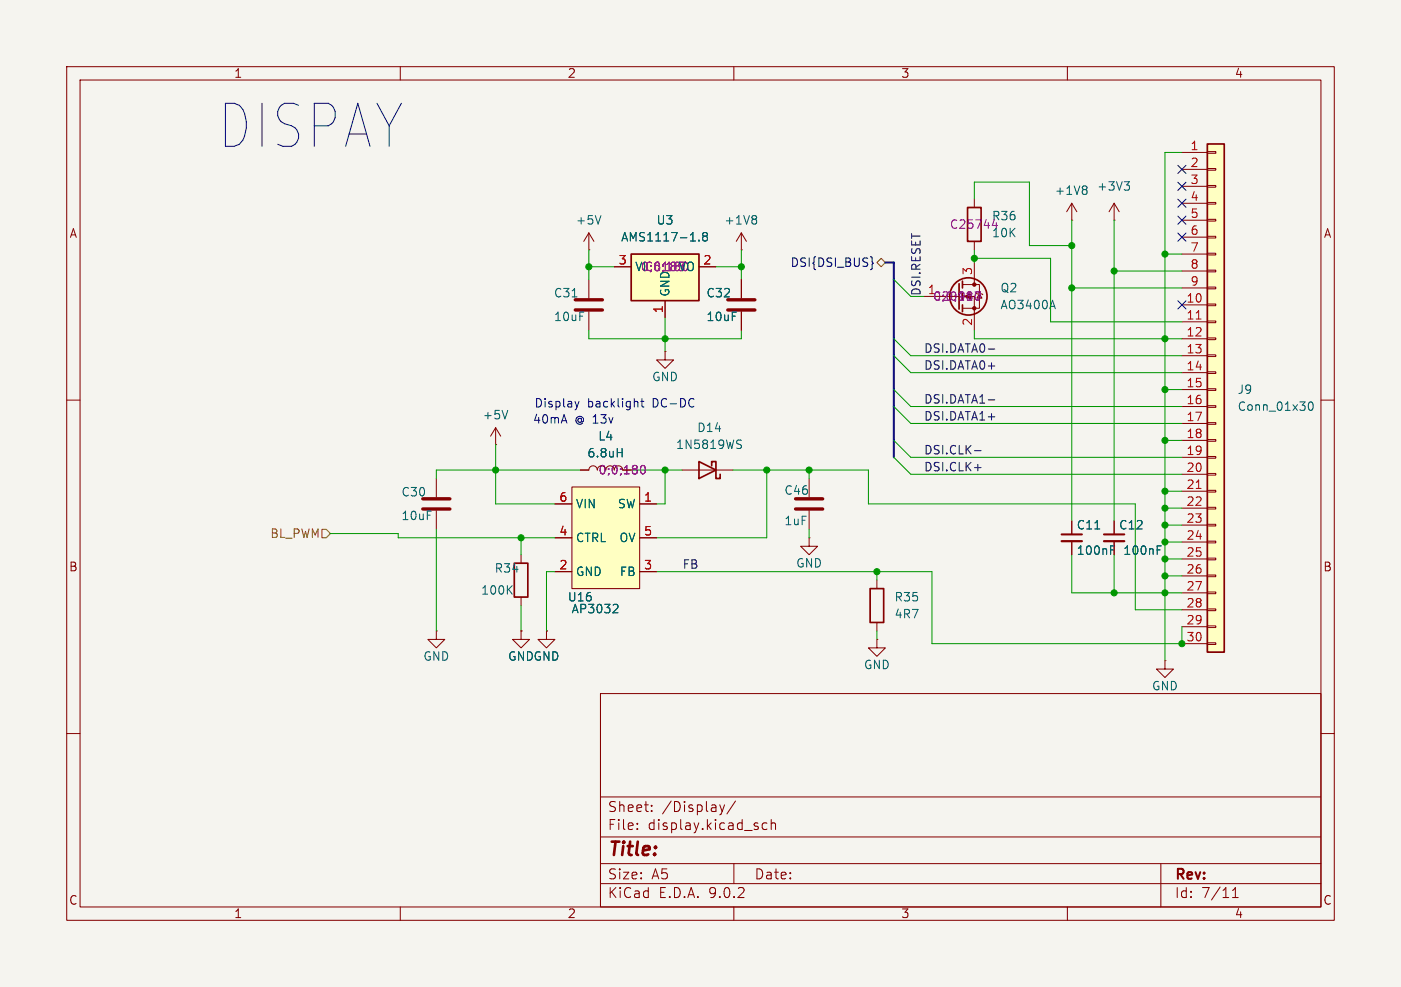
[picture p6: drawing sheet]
<svg xmlns="http://www.w3.org/2000/svg" width="210mm" height="148mm" viewBox="0 0 210 148" stroke-linecap="round" stroke-linejoin="round" font-family="sans-serif">
<path d="M0 0h210v148h-210z" fill="#f5f4ef" stroke="#f5f4ef" stroke-width=".15"/>
<g fill="none" stroke="#840000" stroke-width=".15">
<path d="M10 10h190v128h-190zM12 12h186v124h-186zM60 10v2M110 10v2M160 10v2M88.3 37.5h.1M88.3 34.9v2.6M88.3 34.9l-.8 1.3M88.3 34.9l.7 1.3M88.3 41.9v2.8M88.3 46.7v2.8M99.7 52.7v1.3h1.3l-1.3 1.2-1.3-1.2h1.3"/>
<path d="M99.7 52.7h.1M10 60h2M74.3 66.7h.1M74.3 64.1l-.8 1.3M74.3 64.1l.8 1.3M74.3 64.1v2.6M102.2 70.5h7.7M121.3 71.8v2.7M121.3 76.6v2.8M160.7 78.1v2M167 78.1v2M198 60h2"/>
<path d="M65.4 94.6v1.3h1.3l-1.3 1.3-1.3-1.3h1.3M65.4 94.6h.1M81.9 94.6v1.3h1.3l-1.3 1.3-1.3-1.3h1.3M81.9 94.6h.1M121.3 80.6v1.3h1.3l-1.3 1.3-1.3-1.3h1.3M121.3 80.6h.1M131.4 95.9v1.3h1.3l-1.3 1.2-1.2-1.2h1.2M131.4 95.9h.1M131.4 87v1.3M131.4 93.3v1.3M160.7 81.2v2M167 81.2v2"/>
<path d="M174.6 99.1v1.2h1.3l-1.3 1.3-1.2-1.3h1.2M174.6 99.1h.1M10 110h2M90 104h108v32h-108zM90 119.5h108M198 110h2M60 136v2M90 132.5h108M90 129.5h108M90 125.5h108M95.5 124.2v.2M95.5 123.5v.1"/>
<path d="M97.7 121.5v.2M97.7 120.8v.1M107.9 120.7l.4 1M108.3 121.7l-.2 .3-.2 .2M108.6 120.7l-.3 1M110 136v2M110 129.5v3M110.3 120.1l-1.3 1.9M115 123.5l-.5-.1-.2 .3v.4l.1 .2h.6M115.6 123.5a.37 .37 0 0 1 .7 .1v.8M115.6 122.9v1.5M160 136v2"/>
<path d="M174 129.5v6.5M184.8 134.6h.8M184.8 133.5l.4-.4v1.5"/>
</g>
<path d="M159.1 80.1h3.1M165.5 80.1h3" fill="none" stroke="#840000" stroke-width=".3"/>
<path d="M159.1 81.2h3.1M165.5 81.2h3" fill="none" stroke="#840000" stroke-width=".33"/>
<path d="M90.1 32.3l-.4 1.3M85.8 44.5h.7M76.1 61.5l-.4 1.3M110.7 66.6l.3 .1 .1 .3-.2 .3h-.3M110.7 66h.4M164.1 79.3h.7M166.5 82.5h.4M166.5 81.9h.6M173.5 82.5h.4M173.5 81.9h.6" fill="none" stroke="#006464" stroke-width=".15"/>
<path d="M86.2 45h4.1M86.2 46.5h4.1M119.3 74.8h4M119.3 76.3h4" fill="none" stroke="#840000" stroke-width=".51"/>
<path d="M104.8 69.2l2.5 1.3-2.5 1.3zM106.7 69.9v-.7h.6v2.6h.6v-.7M130.4 88.3h2.1v5h-2.1z" fill="none" stroke="#840000" stroke-width=".25"/>
<path d="M181 21.6h2.5v76.2h-2.5z" fill="#ffffc2"/>
<g fill="none" stroke="#840000" stroke-width=".25">
<path d="M145 31.1h2.1v5.1h-2.1zM181 21.6h2.5v76.2h-2.5zM143.8 42.5v3.9M144.3 42.2v1M144.3 45.7v1"/>
<circle cx="145.2" cy="44.4" r="2.79"/>
</g>
<g fill="none" stroke="#840000" stroke-width=".15">
<path d="M146 29.8v1.3M146 36.2v1.3M146 39.4v3.3M177.2 22.9h3.8M177.2 25.4h3.8M177.2 27.9h3.8M177.2 30.5h3.8M177.2 33h3.8M177.2 35.6h3.8M177.2 38.1h3.8M181 22.7h1.2v.3h-1.2zM181 25.3h1.2v.2h-1.2z"/>
<path d="M181 27.8h1.2v.3h-1.2zM181 30.4h1.2v.2h-1.2zM181 32.9h1.2v.2h-1.2zM181 35.4h1.2v.3h-1.2zM181 38h1.2v.2h-1.2zM138.4 44.5h2.6M144.3 42.7h2.5v3.5h-2.5M144.3 44.5h1.7v5M146.3 43.9l.1 .2h.8l.1 .1M146.8 44.1l.4 .6h-.8zM177.2 40.6h3.8M177.2 43.2h3.8"/>
<path d="M177.2 45.7h3.8M177.2 48.3h3.8M177.2 50.8h3.8M177.2 53.3h3.8M177.2 55.9h3.8M177.2 58.4h3.8M181 40.5h1.2v.3h-1.2zM181 43.1h1.2v.2h-1.2zM181 45.6h1.2v.2h-1.2zM181 48.1h1.2v.3h-1.2zM181 50.7h1.2v.2h-1.2zM181 53.2h1.2v.3h-1.2z"/>
<path d="M181 55.8h1.2v.2h-1.2zM181 58.3h1.2v.2h-1.2zM177.2 61h3.8M177.2 63.5h3.8M177.2 66h3.8M177.2 68.6h3.8M177.2 71.1h3.8M177.2 73.7h3.8M177.2 76.2h3.8M177.2 78.7h3.8M181 60.8h1.2v.3h-1.2zM181 63.4h1.2v.2h-1.2z"/>
<path d="M181 65.9h1.2v.3h-1.2zM181 68.5h1.2v.2h-1.2zM181 71h1.2v.2h-1.2zM181 73.5h1.2v.3h-1.2zM181 76.1h1.2v.2h-1.2zM181 78.6h1.2v.3h-1.2zM177.2 81.3h3.8M177.2 83.8h3.8M177.2 86.4h3.8M177.2 88.9h3.8M177.2 91.4h3.8M177.2 94h3.8"/>
<path d="M177.2 96.5h3.8M181 81.2h1.2v.2h-1.2zM181 83.7h1.2v.2h-1.2zM181 86.2h1.2v.3h-1.2zM181 88.8h1.2v.2h-1.2zM181 91.3h1.2v.3h-1.2zM181 93.9h1.2v.2h-1.2zM181 96.4h1.2v.2h-1.2z"/>
</g>
<path d="M179.3 47.8h.7M179.3 73.2h.7" fill="none" stroke="#a90000" stroke-width=".15"/>
<path d="M157.8 45l.4 1.3M196.2 60.4l.2-.1a.69 .69 0 0 1 .5 .5 .69 .69 0 0 1-.2 .7h-.2a.69 .69 0 0 1-.3-1.1z" fill="none" stroke="#006464" stroke-width=".15"/>
<g fill="#840000" stroke="#840000" stroke-width=".15">
<circle cx="146" cy="42.7" r=".25"/>
<circle cx="146" cy="46.2" r=".25"/>
</g>
<path d="M149.3 33.4v.8M146.1 43.8h.9l-.6 1.2M146.6 43.8a.79 .79 0 0 1 0 1.2h-.1" fill="none" stroke="#840084" stroke-width=".15"/>
<path d="M94.6 38.1h10.2v7h-10.2z" fill="#ffffc2"/>
<path d="M94.6 38.1h10.2v7h-10.2z" fill="none" stroke="#840000" stroke-width=".25"/>
<g fill="none" stroke="#840000" stroke-width=".15">
<path d="M111.1 37.5h.1M111.1 34.9l-.7 1.3M111.1 34.9l.8 1.3M111.1 34.9v2.6M160.7 33h.1M160.7 30.5l-.8 1.3M160.7 30.5l.7 1.3M160.7 30.5v2.5M167 33h.1M167 30.5l-.8 1.3M167 30.5l.8 1.3M167 30.5v2.5"/>
<path d="M92.1 40h2.5M99.7 45.1v2.5M104.8 40h2.5M111.1 41.9v2.8M111.1 46.7v2.8M65.4 71.8v2.7M65.4 76.6v2.8M78.1 94.6v1.3h1.3l-1.3 1.3-1.3-1.3h1.3M78.1 94.6h.1"/>
</g>
<path d="M104.8 36v.1M105.6 35.4l-.3 .3 .1 .3 .2 .1h.3l.1-.2v-.2l-.2-.3M105.6 35.4l-.3-.2 .3-.3h.2l.2 .2-.2 .3M105.6 35.4h.2M113.2 32.3l.2 .3-.2 .3 .2 .2v.3l-.2 .2M162.7 27.9l.3 .2-.3 .3 .3 .3v.2l-.3 .3M168.5 27.2h.8l-.4 .5M169.1 27.7l.2 .3v.3l-.2 .2" fill="none" stroke="#006464" stroke-width=".15"/>
<path d="M109.1 45h4.1M109.1 46.5h4.1M63.4 74.8h4M63.4 76.3h4" fill="none" stroke="#840000" stroke-width=".51"/>
<path d="M85.7 73h10.2v15.3h-10.2z" fill="#ffffc2"/>
<g fill="none" stroke="#840000" stroke-width=".15">
<path d="M92.1 40h2.5M99.7 45.1v2.5M104.8 40h2.5M111.1 41.9v2.8M111.1 46.7v2.8M83.2 75.6h2.5M85.7 73h10.2v15.3h-10.2zM87 70.5h1.3a.64 .64 0 0 1 .6-.6 .64 .64 0 0 1 .6 .6M95.9 75.6h2.5M160.7 78.1v2M167 78.1v2M78.1 94.6h.1"/>
<path d="M78.1 83.2v1.3M78.1 89.5v1.3M81.9 94.6h.1M83.2 80.6h2.5M83.2 85.7h2.5M95.9 80.6h2.5M95.9 85.7h2.5M160.7 81.2v2M167 81.2v2"/>
</g>
<g fill="none" stroke="#006464" stroke-width=".15">
<path d="M104.8 36v.1M105.6 35.4l-.3 .3 .1 .3 .2 .1h.3l.1-.2v-.2l-.2-.3M105.6 35.4l-.3-.2 .3-.3h.2l.2 .2-.2 .3M105.6 35.4h.2M92.5 67.9h.8M93.3 67.3v1.2M164.1 79.3h.7M76.2 88.4l.6 .7M76.8 87.8l-.7 .8M92.4 90.6l.2 .3v.3l-.7 .7h.7M166.5 82.5h.4M166.5 81.9h.6"/>
<path d="M173.5 82.5h.4M173.5 81.9h.6"/>
</g>
<path d="M96.1 70l.2-.2a.69 .69 0 0 1 .5 .5 .69 .69 0 0 1-.2 .7l-.3 .1-.2-.3" fill="none" stroke="#840084" stroke-width=".15"/>
<path d="M77.1 84.5h2v5h-2z" fill="none" stroke="#840000" stroke-width=".25"/>
<g fill="none" stroke="#000084" stroke-width=".15">
<path d="M130.5 38.5l.2 .2v.6l.2 .2-.2 .1v.7l-.2 .1M176.6 32.4l1.2 1.2M176.6 27.3l1.2 1.2M176.6 24.8l1.2 1.2M176.6 35l1.2 1.2M176.6 29.9l1.2 1.2M177.8 32.4l-1.2 1.2M177.8 27.3l-1.2 1.2M177.8 24.8l-1.2 1.2M177.8 35l-1.2 1.2M177.8 29.9l-1.2 1.2M176.6 45.1l1.2 1.2"/>
<path d="M177.8 45.1l-1.2 1.2"/>
</g>
<path d="M131.4 39.4l.7-.7 .6 .7-.6 .6zM48.3 79.4h.6l.6 .6-.6 .6h-.6z" fill="none" stroke="#725600" stroke-width=".15"/>
<path d="M148.1 60h1M148.1 52.3h1M146.1 67.6h1M146.1 70.1h1" fill="none" stroke="#0f0f0f" stroke-width=".15"/>
<path d="M132.7 39.4h1.3v29.2" fill="none" stroke="#000084" stroke-width=".3"/>
<g fill="none" stroke="#009600" stroke-width=".15">
<path d="M88.3 37.5v4.4M111.1 37.5v4.4M146 29.8v-2.5h8.3v9.5h6.4M146 37.5v1.9M146 38.7h11.5v9.6h19.7M160.7 33v45.1M167 33v45.1M174.6 38.1h2.6M177.2 22.9h-2.6v76.2M88.3 49.5v1.3h22.8v-1.3M88.3 40h3.8M99.7 47.6v5.1"/>
<path d="M107.3 40h3.8M134 53.3l2.5 2.6h40.7M134 58.4l2.5 2.6h40.7M134 50.8l2.5 2.5h40.7M134 41.9l2.5 2.6M146 49.5v1.3h31.2M160.7 43.2h16.5M167 40.6h10.2M174.6 58.4h2.6M65.4 79.4v15.2M74.3 66.7v8.9h8.9M87 70.5h-21.6v1.3"/>
<path d="M94.6 70.5h7.6M99.7 70.5v5.1h-1.3M109.9 70.5h20.3v5.1h40v15.8h7M114.9 70.5v10.1h-16.5M121.3 70.5v1.3M121.3 79.4v1.2M134 66l2.5 2.6h40.7M134 61l2.5 2.5h40.7M134 68.6l2.5 2.5h40.7M174.6 66h2.6M174.6 73.7h2.6M174.6 76.2h2.6"/>
<path d="M174.6 78.7h2.6M49.5 80h10.2v.6h23.5M78.1 80.6v2.6M78.1 90.8v3.8M83.2 85.7h-1.3v8.9M98.4 85.7h41.3v10.8h37.5v-2.5M131.4 85.7v1.3M131.4 94.6v1.3M160.7 83.2v5.7h16.5M167 83.2v5.7M174.6 86.4h2.6M174.6 81.3h2.6"/>
<path d="M174.6 83.8h2.6"/>
</g>
<path d="M96.2 59.8v1.1l.3 .1M86.2 60.2l.3 .8M86.5 61l-.1 .3M86.8 60.2l-.3 .8M95.6 60.2v.8M96 60.2h.5" fill="none" stroke="#0000c2" stroke-width=".15"/>
<g fill="#009600" stroke="#009600" stroke-width=".15">
<circle cx="78.1" cy="80.6" r=".46"/>
<circle cx="99.7" cy="70.5" r=".46"/>
<circle cx="99.7" cy="50.8" r=".46"/>
<circle cx="74.3" cy="70.5" r=".46"/>
<circle cx="174.6" cy="78.7" r=".46"/>
<circle cx="174.6" cy="76.2" r=".46"/>
<circle cx="174.6" cy="86.4" r=".46"/>
<circle cx="174.6" cy="88.9" r=".46"/>
<circle cx="174.6" cy="83.8" r=".46"/>
<circle cx="174.6" cy="81.3" r=".46"/>
<circle cx="177.2" cy="96.5" r=".46"/>
<circle cx="174.6" cy="50.8" r=".46"/>
<circle cx="174.6" cy="38.1" r=".46"/>
<circle cx="111.1" cy="40" r=".46"/>
<circle cx="146" cy="38.7" r=".46"/>
<circle cx="167" cy="40.6" r=".46"/>
<circle cx="160.7" cy="43.2" r=".46"/>
<circle cx="160.7" cy="36.8" r=".46"/>
<circle cx="88.3" cy="40" r=".46"/>
<circle cx="167" cy="88.9" r=".46"/>
<circle cx="174.6" cy="73.7" r=".46"/>
<circle cx="121.3" cy="70.5" r=".46"/>
<circle cx="114.9" cy="70.5" r=".46"/>
<circle cx="131.4" cy="85.7" r=".46"/>
<circle cx="174.6" cy="66" r=".46"/>
<circle cx="174.6" cy="58.4" r=".46"/>
</g>
<text font-size="9" fill="#0000c2" x="32.4" y="22.7">DISPAY</text>
<text font-size="2.8" fill="#840000" x="91" y="128.9">Title:</text>
<g font-size="2.1" fill="#840000">
<text x="91" y="124.7">File:</text>
<text x="91" y="122">Sheet:</text>
<text x="97.1" y="124.7">display.kicad_sch</text>
<text x="99.2" y="122">/Display/</text>
<text x="91" y="134.9">KiCad</text>
<text x="91" y="132.1">Size:</text>
<text x="97.7" y="132.1">A5</text>
<text x="98.7" y="134.9">E.D.A.</text>
<text x="106.3" y="134.9">9.0.2</text>
<text x="113" y="132.1">Date:</text>
<text x="176" y="132.3">Rev:</text>
<text x="176" y="134.9">Id:</text>
<text x="180.1" y="134.9">7/11</text>
</g>
<g font-size="1.8" fill="#840000">
<text x="35" y="11.9">1</text>
<text x="85" y="11.9">2</text>
<text x="135" y="11.9">3</text>
<text x="185" y="11.9">4</text>
<text x="10.3" y="35.9">A</text>
<text x="198.4" y="35.9">A</text>
<text x="89.6" y="71.3">0;0;180</text>
<text x="10.3" y="85.9">B</text>
<text x="198.3" y="85.9">B</text>
<text x="10.3" y="135.9">C</text>
<text x="35" y="137.9">1</text>
<text x="85" y="137.9">2</text>
<text x="135" y="137.9">3</text>
<text x="185" y="137.9">4</text>
<text x="198.3" y="135.9">C</text>
</g>
<g font-size="1.8" fill="#a90000">
<text x="178.4" y="22.6">1</text>
<text x="178.4" y="25.1">2</text>
<text x="178.4" y="27.7">3</text>
<text x="178.4" y="30.2">4</text>
<text x="178.4" y="32.8">5</text>
<text x="178.4" y="35.3">6</text>
<text x="92.6" y="39.8">3</text>
<text x="105.3" y="39.8">2</text>
<text x="145.8" y="41.3" transform="rotate(-90 145.8 41.3)">3</text>
<text x="178.4" y="37.8">7</text>
<text x="178.4" y="40.4">8</text>
<text x="99.4" y="47.1" transform="rotate(-90 99.4 47.1)">1</text>
<text x="177.8" y="45.5">10</text>
<text x="178.4" y="42.9">9</text>
<text x="145.8" y="49" transform="rotate(-90 145.8 49)">2</text>
<text x="177.8" y="48">11</text>
<text x="177.8" y="50.5">12</text>
<text x="177.8" y="53.1">13</text>
<text x="177.8" y="55.6">14</text>
<text x="177.8" y="58.2">15</text>
<text x="177.8" y="60.7">16</text>
<text x="177.8" y="63.2">17</text>
<text x="177.8" y="65.8">18</text>
<text x="177.8" y="68.3">19</text>
<text x="177.8" y="70.9">20</text>
<text x="83.7" y="75.3">6</text>
<text x="96.4" y="75.3">1</text>
<text x="177.8" y="73.4">21</text>
<text x="177.8" y="75.9">22</text>
<text x="83.7" y="80.4">4</text>
<text x="96.4" y="80.4">5</text>
<text x="177.8" y="78.5">23</text>
<text x="177.8" y="81">24</text>
<text x="177.8" y="83.6">25</text>
<text x="83.7" y="85.5">2</text>
<text x="96.4" y="85.5">3</text>
<text x="177.8" y="86.1">26</text>
<text x="177.8" y="88.6">27</text>
<text x="177.8" y="91.2">28</text>
<text x="177.8" y="93.7">29</text>
<text x="177.8" y="96.3">30</text>
</g>
<g font-size="1.8" fill="#006464">
<text x="158" y="29.4">+1V8</text>
<text x="164.4" y="28.8">+3V3</text>
<text x="86.2" y="33.9">+5V</text>
<text x="98.3" y="33.9">U3</text>
<text x="108.5" y="33.9">+1V8</text>
<text x="148.6" y="35.8">10K</text>
<text x="93" y="36.4">AMS1117-1.8</text>
<text x="95.1" y="40.9">VIC6</text>
<text x="100.8" y="40.9">5VO</text>
<text x="82.9" y="44.8">C31</text>
<text x="100.6" y="44.6" transform="rotate(-90 100.6 44.6)">GND</text>
<text x="105.8" y="44.8">C32</text>
<text x="149.9" y="46.6">AO3400A</text>
<text x="149.9" y="44">Q2</text>
<text x="82.9" y="48.4">10uF</text>
<text x="105.8" y="48.4">10uF</text>
<text x="97.7" y="57.4">GND</text>
<text x="185.4" y="59.3">J9</text>
<text x="72.3" y="63.1">+5V</text>
<text x="104.4" y="65">D14</text>
<text x="185.4" y="61.8">Conn_01x30</text>
<text x="88" y="68.8">6.8uH</text>
<text x="89.6" y="66.3">L4</text>
<text x="101.2" y="67.5">1N5819WS</text>
<text x="60.1" y="74.7">C30</text>
<text x="86.2" y="76.4">VIN</text>
<text x="92.5" y="76.4">SW</text>
<text x="117.5" y="74.4">C46</text>
<text x="60.1" y="78.2">10uF</text>
<text x="86.2" y="81.5">CTRL</text>
<text x="92.8" y="81.5">OV</text>
<text x="117.5" y="79">1uF</text>
<text x="161.3" y="83.4">100nF</text>
<text x="161.3" y="79.6">C11</text>
<text x="167.6" y="79.6">C12</text>
<text x="168.3" y="83.4">100nF</text>
<text x="72" y="89.4">100K</text>
<text x="74.1" y="86.1">R34</text>
<text x="86.2" y="86.6">GND</text>
<text x="92.8" y="86.6">FB</text>
<text x="119.2" y="85.3">GND</text>
<text x="85" y="90.4">U16</text>
<text x="85.6" y="92.2">AP3032</text>
<text x="134" y="90.4">R35</text>
<text x="134" y="92.9">4R7</text>
<text x="63.4" y="99.3">GND</text>
<text x="76.1" y="99.3">GNDGND</text>
<text x="129.4" y="100.6">GND</text>
<text x="172.6" y="103.7">GND</text>
</g>
<g font-size="1.8" fill="#840084">
<text x="142.3" y="34.5">C25744</text>
<text x="148.6" y="33.2">R36</text>
<text x="96" y="40.9">0;0;180</text>
<text x="139" y="44.2">1</text>
<text x="139.7" y="45.3">C20917</text>
</g>
<text font-size="1.8" fill="#000084" x="118.4" y="40.2">DSI{DSI_BUS}</text>
<text font-size="1.8" fill="#009600" x="138.1" y="44.5" transform="rotate(-90 138.1 44.5)">DSI.RESET</text>
<g font-size="1.8" fill="#0f0f0f">
<text x="138.4" y="53">DSI.DATA0-</text>
<text x="138.4" y="55.5">DSI.DATA0+</text>
<text x="138.4" y="60.6">DSI.DATA1-</text>
<text x="138.4" y="63.2">DSI.DATA1+</text>
<text x="138.4" y="68.2">DSI.CLK-</text>
<text x="138.4" y="70.8">DSI.CLK+</text>
<text x="102.2" y="85.4">FB</text>
</g>
<g font-size="1.8" fill="#0000c2">
<text x="79.8" y="63.7">40mA</text>
<text x="80" y="61.3">Display</text>
<text x="86.2" y="63.7">@ 13v</text>
<text x="88" y="61.3">backlight</text>
<text x="97.9" y="61.3">DC-DC</text>
</g>
<text font-size="1.8" fill="#725600" x="40.4" y="80.9">BL_PWM</text>
</svg>
